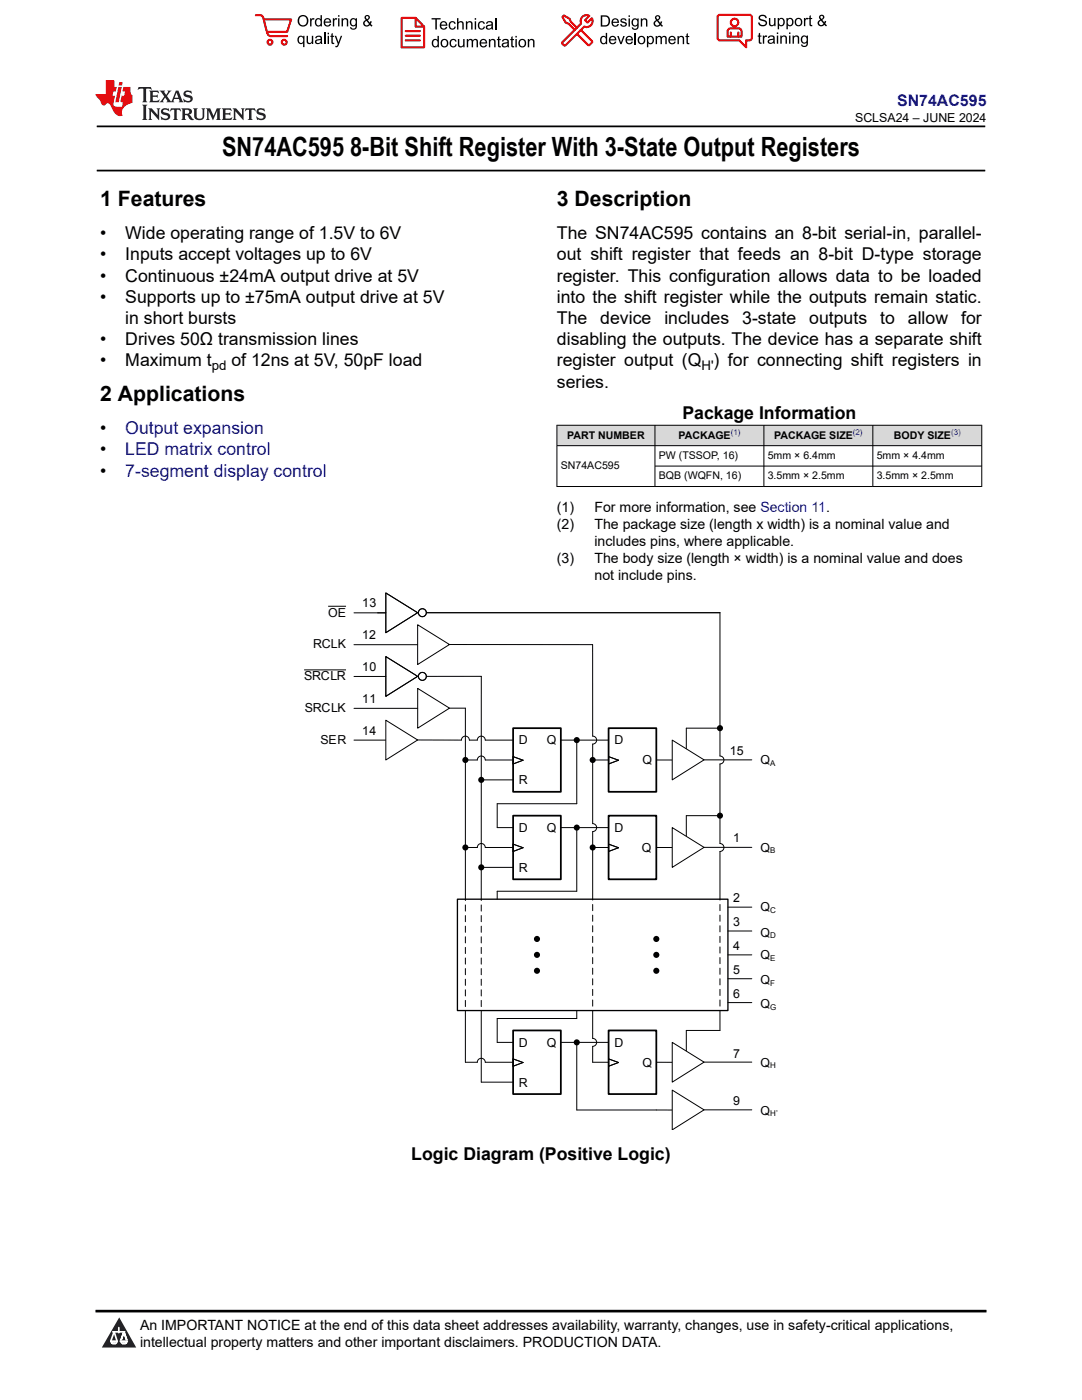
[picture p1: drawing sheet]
<svg xmlns="http://www.w3.org/2000/svg" width="216mm" height="279mm" viewBox="0 0 216 279" stroke-linecap="round" stroke-linejoin="round" font-family="sans-serif">
<path d="M19.3 25.2h177.3M19.3 34h177.3" fill="none" stroke="#000" stroke-width=".35"/>
<g fill="#d8d8d8">
<path d="M111.1 84.9h84.8v4h-84.8z" fill-rule="evenodd"/>
<path d="M111.2 84.9h19.4v4h-19.4z" fill-rule="evenodd"/>
<path d="M130.8 84.9h21.6v4h-21.6z" fill-rule="evenodd"/>
<path d="M152.5 84.9h21.6v4h-21.6z" fill-rule="evenodd"/>
<path d="M174.2 84.9h21.6v4h-21.6z" fill-rule="evenodd"/>
</g>
<path d="M111.1 84.9h84.9M111.1 88.9h84.9M111.1 97.1h84.9M111.1 84.8v12.4M130.7 84.8v12.4M130.7 93h65.3M152.4 84.8v12.4M174.2 84.8v12.4M195.9 84.8v12.4" fill="none" stroke="#000" stroke-width=".2"/>
<path d="M83.3 137.4l6.4 3.9-6.4 4z" fill="#fff"/>
<path d="M83.3 137.4l6.4 3.9-6.4 4z" fill="none" stroke="#000" stroke-width=".2"/>
<path d="M83.3 124.7l6.4 3.9-6.4 4z" fill="#fff"/>
<g fill="none" stroke="#000" stroke-width=".2">
<path d="M77 118.3l6.3 4-6.3 4zM70.6 135h6.4M75.4 122.3h1.6M77 131l6.3 4-6.3 4zM83.3 124.7l6.4 3.9-6.4 4zM85.1 122.3h58.6M96 135h-10.9"/>
<circle cx="84.3" cy="122.3" r=".8"/>
<circle cx="84.3" cy="135" r=".8"/>
</g>
<path d="M102.4 145.3h9.5v12.7h-9.5z" fill-rule="evenodd" fill="#fff"/>
<path d="M102.4 145.3h9.5v12.7h-9.5z" fill="none" stroke="#000" stroke-width=".35"/>
<g fill="none" stroke="#000" stroke-width=".2">
<path d="M60.7 133.7h8.3M65.5 121h3.5M96 135v44.5M118.3 128.7v18.2M143.7 122.3v28.6M70.6 147.7h6.4M92.5 151.7h.4M92.9 141.3v38.2M95.6 155.6h6.8M114.7 147.7h.4v12.7h-15.9v4.8M117.9 151.7h.4M131 151.7h3.1"/>
<path d="M143.7 145.3h-6.8v4.1M111.9 165.2h9.5M145.2 181h4.8"/>
</g>
<g fill="#000">
<circle cx="92.9" cy="151.7" r=".61"/>
<circle cx="96" cy="155.6" r=".61"/>
<circle cx="115.1" cy="147.7" r=".61"/>
<circle cx="118.3" cy="151.7" r=".61"/>
<circle cx="143.7" cy="145.3" r=".61"/>
</g>
<path d="M91.3 179.5h53.9v22.2h-53.9z" fill="none" stroke="#000" stroke-width=".26"/>
<path d="M92.9 200.9v-21.4M96 200.9v-21.4M118.3 200.8v-21.3M143.7 200.8v-21.3" fill="none" stroke="#000" stroke-width=".2" stroke-dasharray="1.2 .9"/>
<path d="M134.1 147.7l6.4 3.9-6.4 4z" fill="#fff"/>
<g fill="none" stroke="#000" stroke-width=".2">
<path d="M70.6 128.7h12.7M89.7 128.6l28.6 .1M70.6 141.4h12.7M89.7 141.3h3.2M92.1 147.7a.79 .79 0 0 1 .8-.8 .79 .79 0 0 1 .8 .8h1.5M92.9 151.7h2.3M96.8 151.7h5.6M96.8 147.7h5.6M102.4 151l2 .7-2 .8zM111.9 147.7h9.5M134.1 147.7l6.4 3.9-6.4 4zM140.5 151.6h9.5"/>
<path d="M143.7 150.9a.79 .79 0 0 1 .8 .8 .79 .79 0 0 1-.8 .8"/>
</g>
<path d="M102.4 162.8h9.5v12.7h-9.5z" fill-rule="evenodd" fill="#fff"/>
<path d="M102.4 162.8h9.5v12.7h-9.5z" fill="none" stroke="#000" stroke-width=".35"/>
<path d="M92.5 169.1h2.7M95.6 173.1h6.8M96.8 169.1h5.6M99.2 165.2h3.2M102.4 168.5l2 .7-2 .7z" fill="none" stroke="#000" stroke-width=".2"/>
<g fill="#000">
<circle cx="92.9" cy="169.1" r=".61"/>
<circle cx="96" cy="173.1" r=".61"/>
</g>
<path d="M121.4 145.3h9.6v12.7h-9.6z" fill-rule="evenodd" fill="#fff"/>
<path d="M121.4 145.3h9.6v12.7h-9.6z" fill="none" stroke="#000" stroke-width=".35"/>
<path d="M95.2 147.7a.79 .79 0 0 1 .8-.8 .79 .79 0 0 1 .8 .8M95.2 151.7a.79 .79 0 0 1 .8-.8 .79 .79 0 0 1 .8 .8M118.3 151.7h3.1M121.4 151l2 .7-2 .8zM143.7 152.5v15.8M95.2 169.1a.79 .79 0 0 1 .8-.8 .79 .79 0 0 1 .8 .8" fill="none" stroke="#000" stroke-width=".2"/>
<path d="M121.4 162.8h9.6v12.7h-9.6z" fill-rule="evenodd" fill="#fff"/>
<path d="M121.4 162.8h9.6v12.7h-9.6z" fill="none" stroke="#000" stroke-width=".35"/>
<path d="M121.4 168.5l2 .7-2 .7zM131 169.1h3.1M143.7 162.8h-6.8v4.1" fill="none" stroke="#000" stroke-width=".2"/>
<circle cx="143.7" cy="162.8" r=".61" fill="#000"/>
<path d="M134.1 165.2l6.4 3.9-6.4 4z" fill="#fff"/>
<path d="M118.3 146.9a.79 .79 0 0 1 .8 .8 .79 .79 0 0 1-.8 .8v15.9a.79 .79 0 0 1 .8 .8 .79 .79 0 0 1-.8 .8v13.5M114.7 165.2h.4v12.7h-15.9v1.6M134.1 165.2l6.4 3.9-6.4 4zM140.5 169.1h9.5M143.7 168.3a.79 .79 0 0 1 .8 .8 .79 .79 0 0 1-.8 .8v9.6" fill="none" stroke="#000" stroke-width=".2"/>
<circle cx="115.1" cy="165.2" r=".61" fill="#000"/>
<path d="M77 143.7l6.3 4-6.3 4z" fill="#fff"/>
<g fill="none" stroke="#000" stroke-width=".2">
<path d="M70.6 122.3h4.8M77 143.7l6.3 4-6.3 4zM83.3 147.7h8.8M117.9 169.1h3.5M106.8 187.4h.3M106.8 190.6h.3M106.8 193.7h.3M130.6 187.4h.4M130.6 190.6h.4M130.6 193.7h.4M145.2 190.6h4.8M145.2 185.8h4.8"/>
<path d="M145.2 195.3h4.8M145.2 200.1h4.8"/>
</g>
<g fill="#000">
<circle cx="118.3" cy="169.1" r=".61"/>
<circle cx="107.1" cy="193.7" r=".61"/>
<circle cx="107.1" cy="190.6" r=".61"/>
<circle cx="107.1" cy="187.4" r=".61"/>
<circle cx="131" cy="193.7" r=".61"/>
<circle cx="131" cy="190.6" r=".61"/>
<circle cx="131" cy="187.4" r=".61"/>
</g>
<path d="M102.4 205.6h9.5v12.7h-9.5z" fill-rule="evenodd" fill="#fff"/>
<path d="M102.4 205.6h9.5v12.7h-9.5z" fill="none" stroke="#000" stroke-width=".35"/>
<path d="M96 216h6.4M114.7 208h.4v13.5h15.9M131 212h3.1M143.7 205.6h-6.8v4.2" fill="none" stroke="#000" stroke-width=".2"/>
<circle cx="115.1" cy="208" r=".61" fill="#000"/>
<path d="M134.1 208l6.4 4-6.4 4z" fill="#fff"/>
<path d="M92.9 212h2.3M96.8 212h5.6M102.4 211.3l2 .7-2 .8zM111.9 208h9.5M134.1 208l6.4 4-6.4 4zM140.5 212h9.5" fill="none" stroke="#000" stroke-width=".2"/>
<path d="M121.4 205.6h9.6v12.7h-9.6z" fill-rule="evenodd" fill="#fff"/>
<path d="M121.4 205.6h9.6v12.7h-9.6z" fill="none" stroke="#000" stroke-width=".35"/>
<path d="M95.2 212a.79 .79 0 0 1 .8-.8 .79 .79 0 0 1 .8 .8M118.3 212h3.1M121.4 211.3l2 .7-2 .8zM131 221.5h3.1" fill="none" stroke="#000" stroke-width=".2"/>
<path d="M134.1 217.6l6.4 3.9-6.4 4z" fill="#fff"/>
<path d="M92.9 201.7v10.3M96 201.7v14.3M115.1 201.7v1.6h-15.9v4.7h3.2M118.3 201.7v5.5a.79 .79 0 0 1 .8 .8 .79 .79 0 0 1-.8 .8v3.2M134.1 217.6l6.4 3.9-6.4 4zM143.7 201.7v3.9M140.5 221.5h9.5" fill="none" stroke="#000" stroke-width=".2"/>
<path d="M0 0h215.9v23.8h-215.9z" fill-rule="evenodd" fill="#fff"/>
<path d="M27.7 17.4l-.2 .6 .5-.3h.6v.1v2.2l-.2 .4h1l-.2-.4v-2.2v-.1h.5l.5 .3-.1-.6zM29.8 18.1l.2 .4v1.5l-.2 .4h1.9l.1-.6a1.08 1.08 0 0 1-1.3 .2v-.7h.6l.4 .2v-.6l-.4 .2h-.6v-.6l.2-.1a1 1 0 0 1 1 .2l-.1-.5zM31.8 18.1l1 1.1-1 1.2h.9l-.2-.2 .4-.7 .5 .7-.2 .2h1.6l-.2-.2 .1-.4h1l.1 .4-.1 .2h.9l-.2-.3-.8-2h-.5l-1 2.2-.8-1.1 .9-1.1h-.8l.2 .2-.5 .7-.3-.7 .1-.2zM35.2 18.5l.4 1h-.8zM36.8 18.2a.65 .65 0 0 0-.2 .7 .65 .65 0 0 0 .6 .5l.7 .2 .1 .2a.79 .79 0 0 1-.7 .4 .79 .79 0 0 1-.7-.5l.1 .7 .2-.1a.93 .93 0 0 0 1.1 .1 .93 .93 0 0 0 .4-1 1.46 1.46 0 0 0-1.2-.6l-.1-.3a1.09 1.09 0 0 1 1.2 .2l-.2-.6-.1 .1-.6-.2zM28.4 20.9l.2 .4v2.3l-.2 .3h1l-.2-.3v-2.3l.2-.4zM29.6 21.6l.2 .4v1.6l-.2 .3h.8l-.3-.3v-1.4l1.7 1.8v-2l.2-.4h-.8l.2 .2 .1 1.1-1.2-1.3zM32.3 21.8a.65 .65 0 0 0-.2 .7 .65 .65 0 0 0 .7 .4l.6 .2 .1 .2a.79 .79 0 0 1-.7 .4 .79 .79 0 0 1-.7-.5l.1 .7 .2-.1a.93 .93 0 0 0 1.1 .1 .93 .93 0 0 0 .4-.9 1.46 1.46 0 0 0-1.2-.6l-.1-.4a1.09 1.09 0 0 1 1.2 .2l-.2-.6-.1 .1-.6-.1zM34.1 21.6l-.1 .7a.63 .63 0 0 1 .7-.4l.1 1.7-.3 .3h1l-.2-.3v-1.7a.66 .66 0 0 1 .8 .4l-.1-.7zM36.2 21.6l.2 .4v1.6l-.2 .3h.9l-.2-.2v-.7h.5l.1 .2a.79 .79 0 0 0 1.2 .6l-1-.9a.61 .61 0 0 0 .6-.6 .61 .61 0 0 0-.5-.6zM36.9 21.9h.2a.47 .47 0 0 1 .5 .1 .47 .47 0 0 1 .1 .5l-.2 .2h-.6zM38.5 21.6l.2 .2a2.27 2.27 0 0 0 .4 2 1.04 1.04 0 0 0 1.7-.7v-1.3l.2-.2h-.8l.2 .4v1.1a.6 .6 0 0 1-.6 .6 .6 .6 0 0 1-.6-.6v-1.1l.3-.4zM41.1 21.6l.2 .4v1.6l-.2 .3h.7l-.2-.3v-1.5l.9 1.9 .8-1.9v1.5l-.2 .3h1l-.3-.3v-1.6l.3-.4h-.8l-.7 1.5-.7-1.5zM44.3 21.6l.2 .4v1.6l-.2 .3h1.9l.1-.5a1.09 1.09 0 0 1-1.3 .1v-.6h.6l.4 .1v-.6l-.4 .2h-.6v-.6l.2-.1a1.01 1.01 0 0 1 1 .3l-.1-.6zM46.4 21.6l.3 .4v1.6l-.3 .3h.8l-.2-.3v-1.4l1.6 1.8v-2l.2-.4h-.7l.2 .2v1.1l-1.2-1.3zM49 21.6l-.1 .7a.63 .63 0 0 1 .8-.4v1.7l-.3 .3h1l-.2-.3v-1.7a.66 .66 0 0 1 .8 .4l-.1-.7zM51.4 21.8a.65 .65 0 0 0-.2 .7 .65 .65 0 0 0 .6 .4l.6 .2 .2 .2a.79 .79 0 0 1-.8 .4 .79 .79 0 0 1-.6-.5l.1 .7 .2-.1a.93 .93 0 0 0 1 .1 .93 .93 0 0 0 .5-.9 1.46 1.46 0 0 0-1.3-.6l-.1-.4a1.09 1.09 0 0 1 1.3 .2l-.2-.6-.2 .1-.5-.1z" fill="#231f20"/>
<path d="M21.1 16v2.8h-2.1l.1 .3 .9 1a.95 .95 0 0 0 .9 .9 .59 .59 0 0 1 .6-.4 .59 .59 0 0 1 .5 .4l.4 .8a1.59 1.59 0 0 0 2.1 1.3 1.61 1.61 0 0 1 1-2.2l1-.4-.1-1.5a1.59 1.59 0 0 1-.4-1.6h-1.4l-.2 .9h.5l-.1 .8h-.5l-.2 1v.2l.4 .1-.2 .9h-.6a.73 .73 0 0 1-1.1-.7l.3-1.5h-.5l.2-.8h.5l.2-.9h-.5v-1.4zM23.6 17.4l-.6 3h.7l.6-3zM23.8 16.4l-.1 .7h.7l.1-.7z" fill="#ed1c24"/>
<g fill="#000">
<path d="M59.4 4.2a1.12 1.12 0 0 1 2.2 0 1.12 1.12 0 0 1-2.2 0zM59.9 3.5a.89 .89 0 0 0-.1 1.1 .89 .89 0 0 0 1.1 .4 .88 .88 0 0 0 .3-1.3 .88 .88 0 0 0-1.3-.2z" fill-rule="evenodd"/>
<path d="M59.5 7.3l.5-.2 .5 .3v-.3h.3v2.3h-.3v-.8a.74 .74 0 0 1-1 0 .74 .74 0 0 1-.1-1zM59.8 7.5a.57 .57 0 0 0-.2 .7 .57 .57 0 0 0 .8 .2 .57 .57 0 0 0 .1-.7 .57 .57 0 0 0-.7-.2z" fill-rule="evenodd"/>
<path d="M61.9 3.6h.2v.3l.2-.2 .3-.1 .2 .1-.1 .3a.36 .36 0 0 0-.5 0 .36 .36 0 0 0 0 .4v.9h-.3z" fill-rule="evenodd"/>
<path d="M61.2 7.1h.3v.9a.41 .41 0 0 0 .4 .6 .41 .41 0 0 0 .3-.6v-.9h.3v1.7h-.2v-.3a.58 .58 0 0 1-.7 .3 .58 .58 0 0 1-.4-.6z" fill-rule="evenodd"/>
<path d="M63 3.8l.5-.2 .5 .2v-.8h.2v2.3h-.2v-.2a.75 .75 0 0 1-1-.1 .75 .75 0 0 1-.1-1zM63.2 4a.57 .57 0 0 0-.1 .7 .57 .57 0 0 0 .8 .2 .57 .57 0 0 0 .1-.7 .57 .57 0 0 0-.8-.2z" fill-rule="evenodd"/>
<path d="M63 7.3a.74 .74 0 0 1 1-.1 .74 .74 0 0 1 .3 .9v.7h-.3v-.2a.57 .57 0 0 1-.8 .2 .57 .57 0 0 1-.2-.8l1-.3a.41 .41 0 0 0-.4-.4 .41 .41 0 0 0-.4 .4l-.3-.1zM63.2 8.2a.35 .35 0 0 0 .2 .5 .35 .35 0 0 0 .5-.3l.1-.4z" fill-rule="evenodd"/>
<path d="M65.4 6.5h.3v.3h-.3zM65.4 7.1h.3v1.7h-.3z" fill-rule="evenodd"/>
<path d="M64.8 3.8a.76 .76 0 0 1 .9-.1 .76 .76 0 0 1 .4 .8h-1.2a.47 .47 0 0 0 .3 .6 .47 .47 0 0 0 .6-.4l.3 .1a.82 .82 0 0 1-1.3 .3 .82 .82 0 0 1 0-1.3zM65 4l-.1 .3h.9l-.3-.4z" fill-rule="evenodd"/>
<path d="M66.4 3.6h.3v.3l.1-.2 .4-.1 .1 .1-.1 .3a.36 .36 0 0 0-.4 0 .36 .36 0 0 0-.1 .4v.9h-.3z" fill-rule="evenodd"/>
<path d="M66.1 6.7l.3-.1v.5h.3v.3h-.3v.9l.1 .2h.2v.3a.41 .41 0 0 1-.4-.1 .41 .41 0 0 1-.2-.4v-.9h-.2v-.3h.2z" fill-rule="evenodd"/>
<path d="M66.8 7.1h.3l.4 1.4 .5-1.4h.3l-.6 1.7a.57 .57 0 0 1-.8 .6v-.3a.37 .37 0 0 0 .5-.3z" fill-rule="evenodd"/>
<path d="M67.5 3h.2v.3h-.2zM67.5 3.6h.2v1.7h-.2z" fill-rule="evenodd"/>
<path d="M68.2 3.6h.2v.3a.58 .58 0 0 1 .7-.3 .58 .58 0 0 1 .4 .7v1h-.3v-1a.4 .4 0 0 0-.4-.5 .4 .4 0 0 0-.4 .6v.9h-.2z" fill-rule="evenodd"/>
<path d="M70 3.8l.5-.2 .5 .2v-.2h.2v1.5a.71 .71 0 0 1-.5 .8 .71 .71 0 0 1-.8-.5h.2a.46 .46 0 0 0 .6 .3 .46 .46 0 0 0 .3-.6 .78 .78 0 0 1-1.1-.2 .78 .78 0 0 1 .1-1.1zM70.2 4a.53 .53 0 0 0-.1 .8 .53 .53 0 0 0 .8 0 .54 .54 0 0 0 0-.7 .54 .54 0 0 0-.7-.1z" fill-rule="evenodd"/>
<path d="M72.9 3.1a.53 .53 0 0 1 .8 .1 .53 .53 0 0 1-.3 .8l.4 .5 .1-.3 .3 .1-.2 .5 .3 .3-.2 .2-.3-.3a.71 .71 0 0 1-1.2 .1 .71 .71 0 0 1 .4-1.1l-.3-.5zM73 3.5a.3 .3 0 0 0 .6 0 .3 .3 0 0 0-.6 0zM72.9 4.3a.45 .45 0 0 0 0 .7 .45 .45 0 0 0 .7-.2l-.5-.6z" fill-rule="evenodd"/>
<path d="M86.1 3.6h1.8v.3h-.7v2h-.3v-2h-.8z" fill-rule="evenodd"/>
<path d="M86.3 8l.5-.2 .5 .2v-.8h.3v2.2h-.3v-.2a.76 .76 0 0 1-1 0 .76 .76 0 0 1-.1-1zM86.6 8.1a.58 .58 0 0 0-.2 .8 .58 .58 0 0 0 .8 .2 .58 .58 0 0 0 .1-.8 .58 .58 0 0 0-.7-.2z" fill-rule="evenodd"/>
<path d="M88.2 7.9a.81 .81 0 0 1 1.1 .2 .81 .81 0 0 1-.2 1.1 .81 .81 0 0 1-1.1-.1l-.1-.8zM88.3 8.1a.57 .57 0 0 0 0 .9 .57 .57 0 0 0 .8 0 .57 .57 0 0 0 0-.8 .57 .57 0 0 0-.8-.1z" fill-rule="evenodd"/>
<path d="M88 4.4a.77 .77 0 0 1 .9-.1 .77 .77 0 0 1 .4 .8h-1.3a.48 .48 0 0 0 .4 .6 .48 .48 0 0 0 .6-.3h.3a.83 .83 0 0 1-1.3 .4 .83 .83 0 0 1 0-1.4zM88.2 4.6l-.2 .3h1l-.3-.4z" fill-rule="evenodd"/>
<path d="M89.7 4.4a.7 .7 0 0 1 1.2 .3l-.2 .1a.45 .45 0 0 0-.6-.3 .45 .45 0 0 0-.3 .6 .45 .45 0 0 0 .3 .6 .45 .45 0 0 0 .6-.4h.3a.76 .76 0 0 1-1.1 .6 .76 .76 0 0 1-.3-1.1z" fill-rule="evenodd"/>
<path d="M89.9 8a.7 .7 0 0 1 1.2 .3h-.3a.45 .45 0 0 0-.5-.3 .45 .45 0 0 0-.3 .6 .45 .45 0 0 0 .3 .6 .45 .45 0 0 0 .6-.4l.2 .1a.76 .76 0 0 1-1 .5 .76 .76 0 0 1-.4-1.1z" fill-rule="evenodd"/>
<path d="M91.2 3.6h.3v.8a.59 .59 0 0 1 .7-.2 .59 .59 0 0 1 .3 .7v1h-.2v-1a.4 .4 0 0 0-.5-.4 .4 .4 0 0 0-.3 .5v.9h-.3z" fill-rule="evenodd"/>
<path d="M91.4 7.8h.2v.9a.41 .41 0 0 0 .5 .5 .41 .41 0 0 0 .3-.5v-.9h.3v1.6h-.3v-.2a.58 .58 0 0 1-.7 .3 .58 .58 0 0 1-.3-.7z" fill-rule="evenodd"/>
<path d="M93 4.2h.2v.3a.59 .59 0 0 1 .7-.3 .59 .59 0 0 1 .4 .7v1h-.3v-1a.41 .41 0 0 0-.4-.5 .41 .41 0 0 0-.4 .6v.9h-.2z" fill-rule="evenodd"/>
<path d="M93.1 7.8h.3v.2a.56 .56 0 0 1 1 0 .54 .54 0 0 1 .6-.2 .54 .54 0 0 1 .4 .5v1.1h-.3v-1a.34 .34 0 0 0-.3-.4 .34 .34 0 0 0-.4 .3v1.1h-.3v-1a.38 .38 0 0 0-.5-.4 .38 .38 0 0 0-.2 .6v.8h-.3z" fill-rule="evenodd"/>
<path d="M94.7 3.6h.3v.3h-.3zM94.7 4.2h.3v1.7h-.3z" fill-rule="evenodd"/>
<path d="M95.5 4.4a.7 .7 0 0 1 1.3 .3l-.3 .1a.45 .45 0 0 0-.6-.3 .45 .45 0 0 0-.3 .6 .45 .45 0 0 0 .3 .6 .45 .45 0 0 0 .6-.4h.3a.76 .76 0 0 1-1.1 .6 .76 .76 0 0 1-.3-1.1z" fill-rule="evenodd"/>
<path d="M95.9 8a.77 .77 0 0 1 .9-.2 .77 .77 0 0 1 .4 .9h-1.2a.48 .48 0 0 0 .3 .5 .48 .48 0 0 0 .6-.3h.3a.83 .83 0 0 1-1.3 .4 .83 .83 0 0 1 0-1.3zM96.1 8.1l-.1 .4h.9l-.2-.5z" fill-rule="evenodd"/>
<path d="M97.5 7.8h.3v.2a.59 .59 0 0 1 .7-.2 .59 .59 0 0 1 .4 .6v1h-.3v-1a.41 .41 0 0 0-.5-.4 .41 .41 0 0 0-.3 .5v.9h-.3z" fill-rule="evenodd"/>
<path d="M97.1 4.4a.74 .74 0 0 1 1-.1 .74 .74 0 0 1 .3 .9v.7h-.3v-.2a.59 .59 0 0 1-.8 .2 .59 .59 0 0 1-.3-.8l1.1-.3a.42 .42 0 0 0-.4-.4 .42 .42 0 0 0-.5 .4l-.2-.1zM97.3 5.3a.36 .36 0 0 0 .2 .5 .36 .36 0 0 0 .5-.2l.1-.5z" fill-rule="evenodd"/>
<path d="M99.4 7.4l.2-.2v.6h.3v.2h-.3v1l.1 .2h.2l.1 .2a.41 .41 0 0 1-.5 0 .41 .41 0 0 1-.1-.4v-1h-.2v-.2h.2z" fill-rule="evenodd"/>
<path d="M100.3 8a.74 .74 0 0 1 .9-.2 .74 .74 0 0 1 .3 .9l.1 .7h-.3v-.2a.59 .59 0 0 1-.8 .3 .59 .59 0 0 1-.3-.8l1-.3a.42 .42 0 0 0-.3-.4 .42 .42 0 0 0-.5 .3h-.3zM100.5 8.8a.36 .36 0 0 0 .1 .5 .36 .36 0 0 0 .5-.2l.2-.5z" fill-rule="evenodd"/>
<path d="M102 7.4l.3-.2v.6h.3v.2h-.3v1l.1 .2h.2v.2a.41 .41 0 0 1-.5 0 .41 .41 0 0 1-.1-.4v-1h-.2v-.2h.2z" fill-rule="evenodd"/>
<path d="M102.8 7.2h.3v.3h-.3zM102.8 7.8h.3v1.6h-.3z" fill-rule="evenodd"/>
<path d="M103.7 7.9a.81 .81 0 0 1 1.1 .2 .81 .81 0 0 1-.1 1.1 .81 .81 0 0 1-1.2-.1v-.8zM103.9 8.1a.57 .57 0 0 0-.1 .9 .57 .57 0 0 0 .8 0 .57 .57 0 0 0 0-.8 .57 .57 0 0 0-.7-.1z" fill-rule="evenodd"/>
<path d="M105.3 7.8h.3v.2a.59 .59 0 0 1 .7-.2 .59 .59 0 0 1 .4 .6v1h-.3v-1a.41 .41 0 0 0-.5-.4 .41 .41 0 0 0-.3 .5v.9h-.3z" fill-rule="evenodd"/>
<path d="M119.9 3.1h.7a1.12 1.12 0 0 1 1.1 1.1 1.12 1.12 0 0 1-1 1.1h-.8zM120.2 3.3v1.7h.4a.86 .86 0 0 0 .8-.8 .86 .86 0 0 0-.8-.9z" fill-rule="evenodd"/>
<path d="M119.9 7.4l.5-.3 .5 .3v-.8h.2v2.2h-.2v-.2a.75 .75 0 0 1-1 0 .75 .75 0 0 1-.1-1zM120.1 7.5a.57 .57 0 0 0-.1 .8 .57 .57 0 0 0 .8 .2 .57 .57 0 0 0 .1-.8 .57 .57 0 0 0-.8-.2z" fill-rule="evenodd"/>
<path d="M121.7 7.4a.76 .76 0 0 1 .9-.2 .76 .76 0 0 1 .4 .9h-1.2a.47 .47 0 0 0 .3 .5 .47 .47 0 0 0 .6-.3h.3a.82 .82 0 0 1-1.3 .4 .82 .82 0 0 1 0-1.3zM121.9 7.5l-.1 .3h.9l-.3-.4z" fill-rule="evenodd"/>
<path d="M122.2 3.9a.76 .76 0 0 1 .9-.2 .76 .76 0 0 1 .4 .9h-1.2a.47 .47 0 0 0 .4 .5 .47 .47 0 0 0 .5-.3h.3a.82 .82 0 0 1-1.3 .4 .82 .82 0 0 1 0-1.3zM122.5 4l-.2 .3h.9l-.2-.4z" fill-rule="evenodd"/>
<path d="M123.9 3.8a.71 .71 0 0 1 1.1 .3h-.2a.32 .32 0 0 0-.4-.3 .32 .32 0 0 0-.3 .4h.1a.75 .75 0 0 1 .9 .8 .72 .72 0 0 1-.7 .3 .72 .72 0 0 1-.7-.5h.3a.36 .36 0 0 0 .4 .4 .36 .36 0 0 0 .3-.5 .8 .8 0 0 1-.9-.7z" fill-rule="evenodd"/>
<path d="M123.2 7.2h.3l.4 1.3 .5-1.3h.3l-.7 1.6h-.2z" fill-rule="evenodd"/>
<path d="M125.4 3.1h.3v.3h-.3zM125.4 3.7h.3v1.6h-.3z" fill-rule="evenodd"/>
<path d="M125 7.4a.76 .76 0 0 1 .9-.2 .76 .76 0 0 1 .4 .9h-1.2a.47 .47 0 0 0 .3 .5 .47 .47 0 0 0 .6-.3h.3a.82 .82 0 0 1-1.3 .4 .82 .82 0 0 1 0-1.3zM125.2 7.5l-.1 .3h.9l-.2-.4z" fill-rule="evenodd"/>
<path d="M126.2 3.9l.5-.3 .5 .3v-.2h.2v1.4a.71 .71 0 0 1-.5 .8 .71 .71 0 0 1-.8-.5l.2 .1a.46 .46 0 0 0 .6 .2 .46 .46 0 0 0 .3-.6 .78 .78 0 0 1-1.1-.1 .78 .78 0 0 1 .1-1.1zM126.4 4a.53 .53 0 0 0-.1 .8 .53 .53 0 0 0 .8 0 .54 .54 0 0 0 0-.7 .54 .54 0 0 0-.7-.1z" fill-rule="evenodd"/>
<path d="M127.5 7.3a.8 .8 0 0 1 1.1 .2 .8 .8 0 0 1-.1 1.1 .8 .8 0 0 1-1.2-.1v-.8zM127.7 7.5a.56 .56 0 0 0-.1 .9 .56 .56 0 0 0 .8-.1 .56 .56 0 0 0 0-.7 .56 .56 0 0 0-.7-.1z" fill-rule="evenodd"/>
<path d="M127.9 3.7h.2v.2a.58 .58 0 0 1 .7-.2 .58 .58 0 0 1 .4 .6v1h-.3v-1a.4 .4 0 0 0-.4-.4 .4 .4 0 0 0-.4 .5v.9h-.2z" fill-rule="evenodd"/>
<path d="M129.1 7.2h.2v.2a.72 .72 0 0 1 1-.1 .72 .72 0 0 1 .2 1 .64 .64 0 0 1-.5 .5 .64 .64 0 0 1-.6-.2v.8h-.3zM129.5 7.5a.56 .56 0 0 0-.2 .8 .56 .56 0 0 0 .8 .2 .56 .56 0 0 0 .1-.8 .56 .56 0 0 0-.7-.2z" fill-rule="evenodd"/>
<path d="M130.8 7.2h.3v.2a.55 .55 0 0 1 .9 0 .53 .53 0 0 1 .6-.3 .53 .53 0 0 1 .4 .6v1.1h-.2v-1a.34 .34 0 0 0-.3-.4 .34 .34 0 0 0-.4 .3v1.1h-.3v-1a.37 .37 0 0 0-.5-.4 .37 .37 0 0 0-.2 .6v.8h-.3z" fill-rule="evenodd"/>
<path d="M130.8 3.2a.53 .53 0 0 1 .9 .1 .53 .53 0 0 1-.4 .8l.4 .5 .2-.4 .2 .1-.2 .5 .4 .3-.2 .3-.3-.4a.71 .71 0 0 1-1.2 .1 .71 .71 0 0 1 .3-1.1l-.2-.5zM130.9 3.6a.3 .3 0 0 0 .6 0 .3 .3 0 0 0-.6 0zM130.9 4.3a.45 .45 0 0 0 0 .7 .45 .45 0 0 0 .7-.2l-.5-.6z" fill-rule="evenodd"/>
<path d="M133.6 7.4a.76 .76 0 0 1 .9-.2 .76 .76 0 0 1 .3 .9h-1.2a.47 .47 0 0 0 .4 .5 .47 .47 0 0 0 .6-.3h.2a.82 .82 0 0 1-1.2 .4 .82 .82 0 0 1 0-1.3zM133.8 7.5l-.2 .3h1l-.3-.4z" fill-rule="evenodd"/>
<path d="M135.2 7.2h.2v.2a.58 .58 0 0 1 .7-.2 .58 .58 0 0 1 .4 .6v1h-.3v-1a.4 .4 0 0 0-.4-.4 .4 .4 0 0 0-.3 .5v.9h-.3z" fill-rule="evenodd"/>
<path d="M137 6.8l.3-.2v.6h.2v.2h-.2v1v.2h.2l.1 .2a.41 .41 0 0 1-.5 0 .41 .41 0 0 1-.1-.5v-.9h-.2v-.2h.2z" fill-rule="evenodd"/>
<path d="M151.6 3.1a.88 .88 0 0 1 1.4 .5h-.3a.49 .49 0 0 0-.5-.5 .49 .49 0 0 0-.5 .6l.1 .1a1.06 1.06 0 0 1 1.2 1 .95 .95 0 0 1-.9 .4 .95 .95 0 0 1-.8-.7h.3a.58 .58 0 0 0 .6 .5 .58 .58 0 0 0 .5-.6l-.2-.1a.95 .95 0 0 1-1.1-.9z" fill-rule="evenodd"/>
<path d="M151.4 6.7l.3-.2v.6h.2v.2h-.2v1v.2h.2l.1 .2a.41 .41 0 0 1-.5 0 .41 .41 0 0 1-.1-.5v-.9h-.2v-.2h.2z" fill-rule="evenodd"/>
<path d="M152.2 7.1h.3v.2l.1-.2h.4h.1l-.1 .3a.36 .36 0 0 0-.4 0 .36 .36 0 0 0-.1 .5v.8h-.3z" fill-rule="evenodd"/>
<path d="M153.3 7.3a.74 .74 0 0 1 1-.2 .74 .74 0 0 1 .3 .9l.1 .7h-.3l-.1-.2a.57 .57 0 0 1-.8 .3 .57 .57 0 0 1-.1-.9l.9-.2a.41 .41 0 0 0-.4-.4 .41 .41 0 0 0-.4 .3h-.3zM153.5 8.1a.35 .35 0 0 0 .2 .5 .35 .35 0 0 0 .5-.2l.1-.5z" fill-rule="evenodd"/>
<path d="M153.4 3.6h.3v.9a.41 .41 0 0 0 .4 .5 .41 .41 0 0 0 .4-.5v-.9h.2v1.6h-.2v-.2a.58 .58 0 0 1-.7 .2 .58 .58 0 0 1-.4-.6z" fill-rule="evenodd"/>
<path d="M155 6.5h.3v.3h-.3zM155 7.1h.3v1.6h-.3z" fill-rule="evenodd"/>
<path d="M155.2 3.6h.2v.2a.72 .72 0 0 1 1-.1 .72 .72 0 0 1 .2 1 .64 .64 0 0 1-.5 .5 .64 .64 0 0 1-.6-.2v.8h-.3zM155.6 3.9a.56 .56 0 0 0-.2 .8 .56 .56 0 0 0 .8 .2 .56 .56 0 0 0 .1-.8 .56 .56 0 0 0-.7-.2z" fill-rule="evenodd"/>
<path d="M155.7 7.1h.3v.2a.58 .58 0 0 1 .7-.2 .58 .58 0 0 1 .3 .6v1h-.3v-1a.4 .4 0 0 0-.4-.4 .4 .4 0 0 0-.3 .5v.9h-.3z" fill-rule="evenodd"/>
<path d="M156.9 3.6h.3v.2a.72 .72 0 0 1 .9-.1 .72 .72 0 0 1 .2 1 .64 .64 0 0 1-.4 .5 .64 .64 0 0 1-.7-.2v.8h-.3zM157.3 3.9a.56 .56 0 0 0-.1 .8 .56 .56 0 0 0 .7 .2 .56 .56 0 0 0 .2-.8 .56 .56 0 0 0-.8-.2z" fill-rule="evenodd"/>
<path d="M157.4 6.5h.3v.3h-.3zM157.4 7.1h.3v1.6h-.3z" fill-rule="evenodd"/>
<path d="M158.1 7.1h.3v.2a.58 .58 0 0 1 .7-.2 .58 .58 0 0 1 .4 .6v1h-.3v-1a.4 .4 0 0 0-.5-.4 .4 .4 0 0 0-.3 .5v.9h-.3z" fill-rule="evenodd"/>
<path d="M158.8 3.7a.8 .8 0 0 1 1.1 .2 .8 .8 0 0 1-.1 1.1 .8 .8 0 0 1-1.1-.1l-.1-.8zM159 3.9a.56 .56 0 0 0-.1 .9 .56 .56 0 0 0 .9 0 .56 .56 0 0 0-.1-.8 .56 .56 0 0 0-.7-.1z" fill-rule="evenodd"/>
<path d="M160 7.3l.5-.2 .5 .2v-.2h.2v1.4a.71 .71 0 0 1-.5 .9 .71 .71 0 0 1-.9-.5h.3a.46 .46 0 0 0 .6 .2 .46 .46 0 0 0 .2-.6 .78 .78 0 0 1-1-.1 .78 .78 0 0 1 .1-1.1zM160.2 7.4a.53 .53 0 0 0-.1 .8 .53 .53 0 0 0 .8 0 .54 .54 0 0 0 0-.7 .54 .54 0 0 0-.7-.1z" fill-rule="evenodd"/>
<path d="M160.4 3.6h.3v.2l.1-.2h.4h.1l-.1 .3a.36 .36 0 0 0-.4 0 .36 .36 0 0 0-.1 .5v.8h-.3z" fill-rule="evenodd"/>
<path d="M161.5 3.2l.3-.2v.6h.3v.2h-.3v1v.2h.3v.2a.41 .41 0 0 1-.5 0 .41 .41 0 0 1-.1-.5v-.9h-.2v-.2h.2z" fill-rule="evenodd"/>
<path d="M163.6 3.1a.53 .53 0 0 1 .8 .1 .53 .53 0 0 1-.3 .8l.4 .5 .1-.3h.3l-.2 .5 .3 .3-.2 .3-.3-.3a.71 .71 0 0 1-1.2 .1 .71 .71 0 0 1 .4-1.2l-.3-.5zM163.7 3.5a.3 .3 0 0 0 .5 0 .3 .3 0 0 0-.5 0zM163.6 4.2a.45 .45 0 0 0 0 .8 .45 .45 0 0 0 .7-.3l-.5-.6z" fill-rule="evenodd"/>
</g>
<path d="M64.8 6.5v2.3M98.9 3.6v2.3M126.8 6.6v2.2" fill="none" stroke="#000" stroke-width=".28"/>
<g fill="none" stroke="#de0000" stroke-width=".42">
<path d="M51.1 3l1 .1a1.4 1.4 0 0 1 .6 1.2l.7 2.5a.95 .95 0 0 0 1.1 .4h2.8M52.7 3.9h5.4l-.8 2.4h-4M80.1 3.6h2.8v1.7h1.7v4.2h-4.5zM81 7.1h2.8M81 6.2h2.8M81 8.1h2.8M82.9 3.6l1.7 1.7M115.1 5.5l-1.3-1.2-.1-.5-1.2-.7-.3 .3 .7 1.1 .5 .2 1.3 1.3M115.9 6l2.2 2.2v.3l-.5 .5h-.3l-2.2-2.2zM115.9 6l.7-.7a1.19 1.19 0 0 0 1.3-.3 1.19 1.19 0 0 0 .2-1.4l-.9 .9-.4-.5 .8-.8a1.19 1.19 0 0 0-1.4 .1 1.19 1.19 0 0 0-.2 1.4l-3.8 3.7v.3l.3 .3h.3l2.3-2.2M143.2 3.2l.4-.2h6l.4 .2v4.4l-.2 .4-.9 .1v1.3l-1.4-1.3h-3.9l-.4-.3zM145.4 5.8l.4-.1h1.6a.61 .61 0 0 1 .6 .6v1h-2.8v-1z"/>
<path d="M145.8 6.5v.8M147.3 6.5v.8"/>
<circle cx="53.9" cy="8.4" r=".49"/>
<circle cx="56.7" cy="8.4" r=".49"/>
<circle cx="146.6" cy="4.5" r=".75"/>
</g>
<path d="M0 261.4h215.9v18h-215.9z" fill-rule="evenodd" fill="#fff"/>
<path d="M23.8 262.9l3.4 6h-6.9z" fill="#231f20"/>
<path d="M22.1 267.7h1.3l-.4 .5h-.3a.55 .55 0 0 1-.6-.5z" fill-rule="evenodd" fill="#fff"/>
<path d="M22.1 267.7h1.3l-.4 .5h-.3a.55 .55 0 0 1-.6-.5z" fill="none" stroke="#231f20" stroke-width=".34"/>
<path d="M22.1 267.7h1.3l-.4 .5h-.5zM22.6 265.8h.1M22.6 265.8h2.3zM23.7 265.9h.1M23.7 264.9v1zM24 267.7h.1" fill="none" stroke="#fff" stroke-width=".34"/>
<path d="M24.7 265.8l-.7 1.9z" fill="#fff"/>
<path d="M24.7 265.8l-.7 1.9z" fill="none" stroke="#fff" stroke-width=".34"/>
<path d="M24.7 265.8l.7 1.9z" fill="#fff"/>
<path d="M22.8 265.8l-.7 1.9zM22.8 265.8l.6 1.9zM24.7 265.8l.7 1.9zM25.3 267.7h.1" fill="none" stroke="#fff" stroke-width=".34"/>
<path d="M24.1 267.7h1.3a.65 .65 0 0 1-.6 .5 .65 .65 0 0 1-.7-.5z" fill-rule="evenodd" fill="#fff"/>
<path d="M24.1 267.7h1.3a.65 .65 0 0 1-.6 .5 .65 .65 0 0 1-.7-.5z" fill="none" stroke="#231f20" stroke-width=".34"/>
<path d="M24 267.7h.1M24.1 267.7h1.3l-.4 .5h-.5z" fill="none" stroke="#fff" stroke-width=".34"/>
<path d="M19 261.7h177.8" fill="none" stroke="#000" stroke-width=".53"/>
<g font-size="5.3">
<text x="44.3" y="31.2">SN74AC595</text>
<text x="69.9" y="31.2">8-Bit Shift Register With 3-State Output Registers</text>
</g>
<g font-size="4.2">
<text x="20" y="41.2">1 Features</text>
<text x="111.1" y="41.2">3 Description</text>
<text x="20" y="80.1">2 Applications</text>
</g>
<g font-size="3.5">
<text x="20" y="47.7">•</text>
<text x="25" y="47.7">Wide operating range of 1.5V to 6V</text>
<text x="111.1" y="47.7">The SN74AC595 contains an 8-bit serial-in, parallel-</text>
<text x="20" y="52">•</text>
<text x="25" y="52">Inputs accept voltages up to 6V</text>
<text x="111.1" y="52">out shift register that feeds an 8-bit D-type storage</text>
<text x="20" y="56.2">•</text>
<text x="25" y="56.2">Continuous ±24mA output drive at 5V</text>
<text x="111.1" y="56.2">register. This configuration allows data to be loaded</text>
<text x="20" y="60.4">•</text>
<text x="25" y="60.4">Supports up to ±75mA output drive at 5V</text>
<text x="25" y="64.7">in short bursts</text>
<text x="111.1" y="60.4">into the shift register while the outputs remain static.</text>
<text x="111.1" y="64.7">The</text>
<text x="119.8" y="64.7">device</text>
<text x="132.6" y="64.7">includes</text>
<text x="148.1" y="64.7">3-state</text>
<text x="161.5" y="64.7">outputs</text>
<text x="175.6" y="64.7">to</text>
<text x="181.2" y="64.7">allow</text>
<text x="191.8" y="64.7">for</text>
<text x="20" y="68.9">•</text>
<text x="25" y="68.9">Drives 50Ω transmission lines</text>
<text x="111.1" y="68.9">disabling the outputs. The device has a separate shift</text>
<text x="20" y="73.1">•</text>
<text x="25" y="73.1">Maximum t</text>
<text x="46.2" y="73.1">of 12ns at 5V, 50pF load</text>
<text x="111.1" y="77.4">series.</text>
<text x="111.1" y="73.1">register output (Q ) for connecting shift registers in</text>
<text x="136.2" y="83.7">Package Information</text>
<text x="20" y="86.7">•</text>
<text x="20" y="90.9">•</text>
<text x="20" y="95.1">•</text>
<text x="82.1" y="231.5">Logic Diagram (Positive Logic)</text>
</g>
<g font-size="3.5" fill="#00f">
<text x="25" y="86.7">Output expansion</text>
<text x="25" y="90.9">LED matrix control</text>
<text x="25" y="95.1">7-segment display control</text>
</g>
<text font-size="3.2" fill="#00f" x="179" y="21.1">SN74AC595</text>
<g font-size="2.8">
<text x="111.1" y="102.2">(1)</text>
<text x="111.1" y="105.6">(2)</text>
<text x="118.6" y="102.2">For more information, see Section 11.</text>
<text x="118.6" y="105.6">The package size (length x width) is a nominal value and</text>
<text x="111.1" y="112.4">(3)</text>
<text x="118.6" y="109">includes pins, where applicable.</text>
<text x="118.6" y="112.4">The body size (length × width) is a nominal value and does</text>
<text x="118.6" y="115.8">not include pins.</text>
<text x="27.9" y="265.5">An IMPORTANT NOTICE at the end of this data sheet addresses availability, warranty, changes, use in safety-critical applications,</text>
<text x="27.9" y="268.9">intellectual property matters and other important disclaimers. PRODUCTION DATA.</text>
</g>
<g font-size="2.6">
<text x="42.2" y="73.8">pd</text>
<text x="140" y="73.8">H'</text>
</g>
<g font-size="2.5">
<text x="170.6" y="24.3">SCLSA24 – JUNE 2024</text>
<text x="65.5" y="123.1">OE</text>
<text x="72.3" y="121.2">13</text>
<text x="62.5" y="129.4">RCLK</text>
<text x="72.3" y="127.6">12</text>
<text x="60.7" y="135.8">SRCLR</text>
<text x="72.3" y="133.8">10</text>
<text x="60.8" y="142.1">SRCLK</text>
<text x="72.3" y="140.2">11</text>
<text x="64" y="148.5">SER</text>
<text x="72.3" y="146.7">14</text>
<text x="103.5" y="148.5">D</text>
<text x="109.1" y="148.4">Q</text>
<text x="122.6" y="148.5">D</text>
<text x="128.2" y="152.5">Q</text>
<text x="145.6" y="150.6">15</text>
<text x="151.8" y="152.5">Q</text>
<text x="103.5" y="156.4">R</text>
<text x="103.5" y="166">D</text>
<text x="109.1" y="166">Q</text>
<text x="122.6" y="166">D</text>
<text x="103.5" y="173.9">R</text>
<text x="128.1" y="170">Q</text>
<text x="146.3" y="168.1">1</text>
<text x="151.8" y="170">Q</text>
<text x="146.3" y="184.8">3</text>
<text x="146.3" y="180">2</text>
<text x="151.8" y="181.9">Q</text>
<text x="146.3" y="189.6">4</text>
<text x="151.8" y="186.9">Q</text>
<text x="151.8" y="191.4">Q</text>
<text x="146.3" y="194.4">5</text>
<text x="151.8" y="196.4">Q</text>
<text x="146.3" y="199.1">6</text>
<text x="151.8" y="201.2">Q</text>
<text x="103.5" y="208.9">D</text>
<text x="109.1" y="208.9">Q</text>
<text x="122.6" y="208.9">D</text>
<text x="128.2" y="212.9">Q</text>
<text x="146.3" y="211.1">7</text>
<text x="151.8" y="212.9">Q</text>
<text x="103.5" y="216.9">R</text>
<text x="146.3" y="220.6">9</text>
<text x="151.8" y="222.4">Q</text>
</g>
<g font-size="2.1">
<text x="113.2" y="87.5">PART NUMBER</text>
<text x="135.4" y="87.5">PACKAGE</text>
<text x="154.5" y="87.5">PACKAGE SIZE</text>
<text x="178.4" y="87.5">BODY SIZE</text>
<text x="111.9" y="93.6">SN74AC595</text>
<text x="131.5" y="91.6">PW (TSSOP, 16)</text>
<text x="131.5" y="95.7">BQB (WQFN, 16)</text>
<text x="153.2" y="91.6">5mm × 6.4mm</text>
<text x="153.2" y="95.7">3.5mm × 2.5mm</text>
<text x="174.9" y="91.6">5mm × 4.4mm</text>
<text x="174.9" y="95.7">3.5mm × 2.5mm</text>
</g>
<g font-size="1.6" fill="#00f">
<text x="145.8" y="86.8">(1)</text>
<text x="170.2" y="86.8">(2)</text>
<text x="189.8" y="86.8">(3)</text>
</g>
<g font-size="1.6">
<text x="153.7" y="152.8">A</text>
<text x="153.7" y="170.3">B</text>
<text x="153.7" y="182.2">C</text>
<text x="153.7" y="187.2">D</text>
<text x="153.7" y="191.8">E</text>
<text x="153.7" y="196.8">F</text>
<text x="153.7" y="201.6">G</text>
<text x="153.7" y="213.2">H</text>
<text x="153.7" y="222.8">H’</text>
</g>
</svg>
